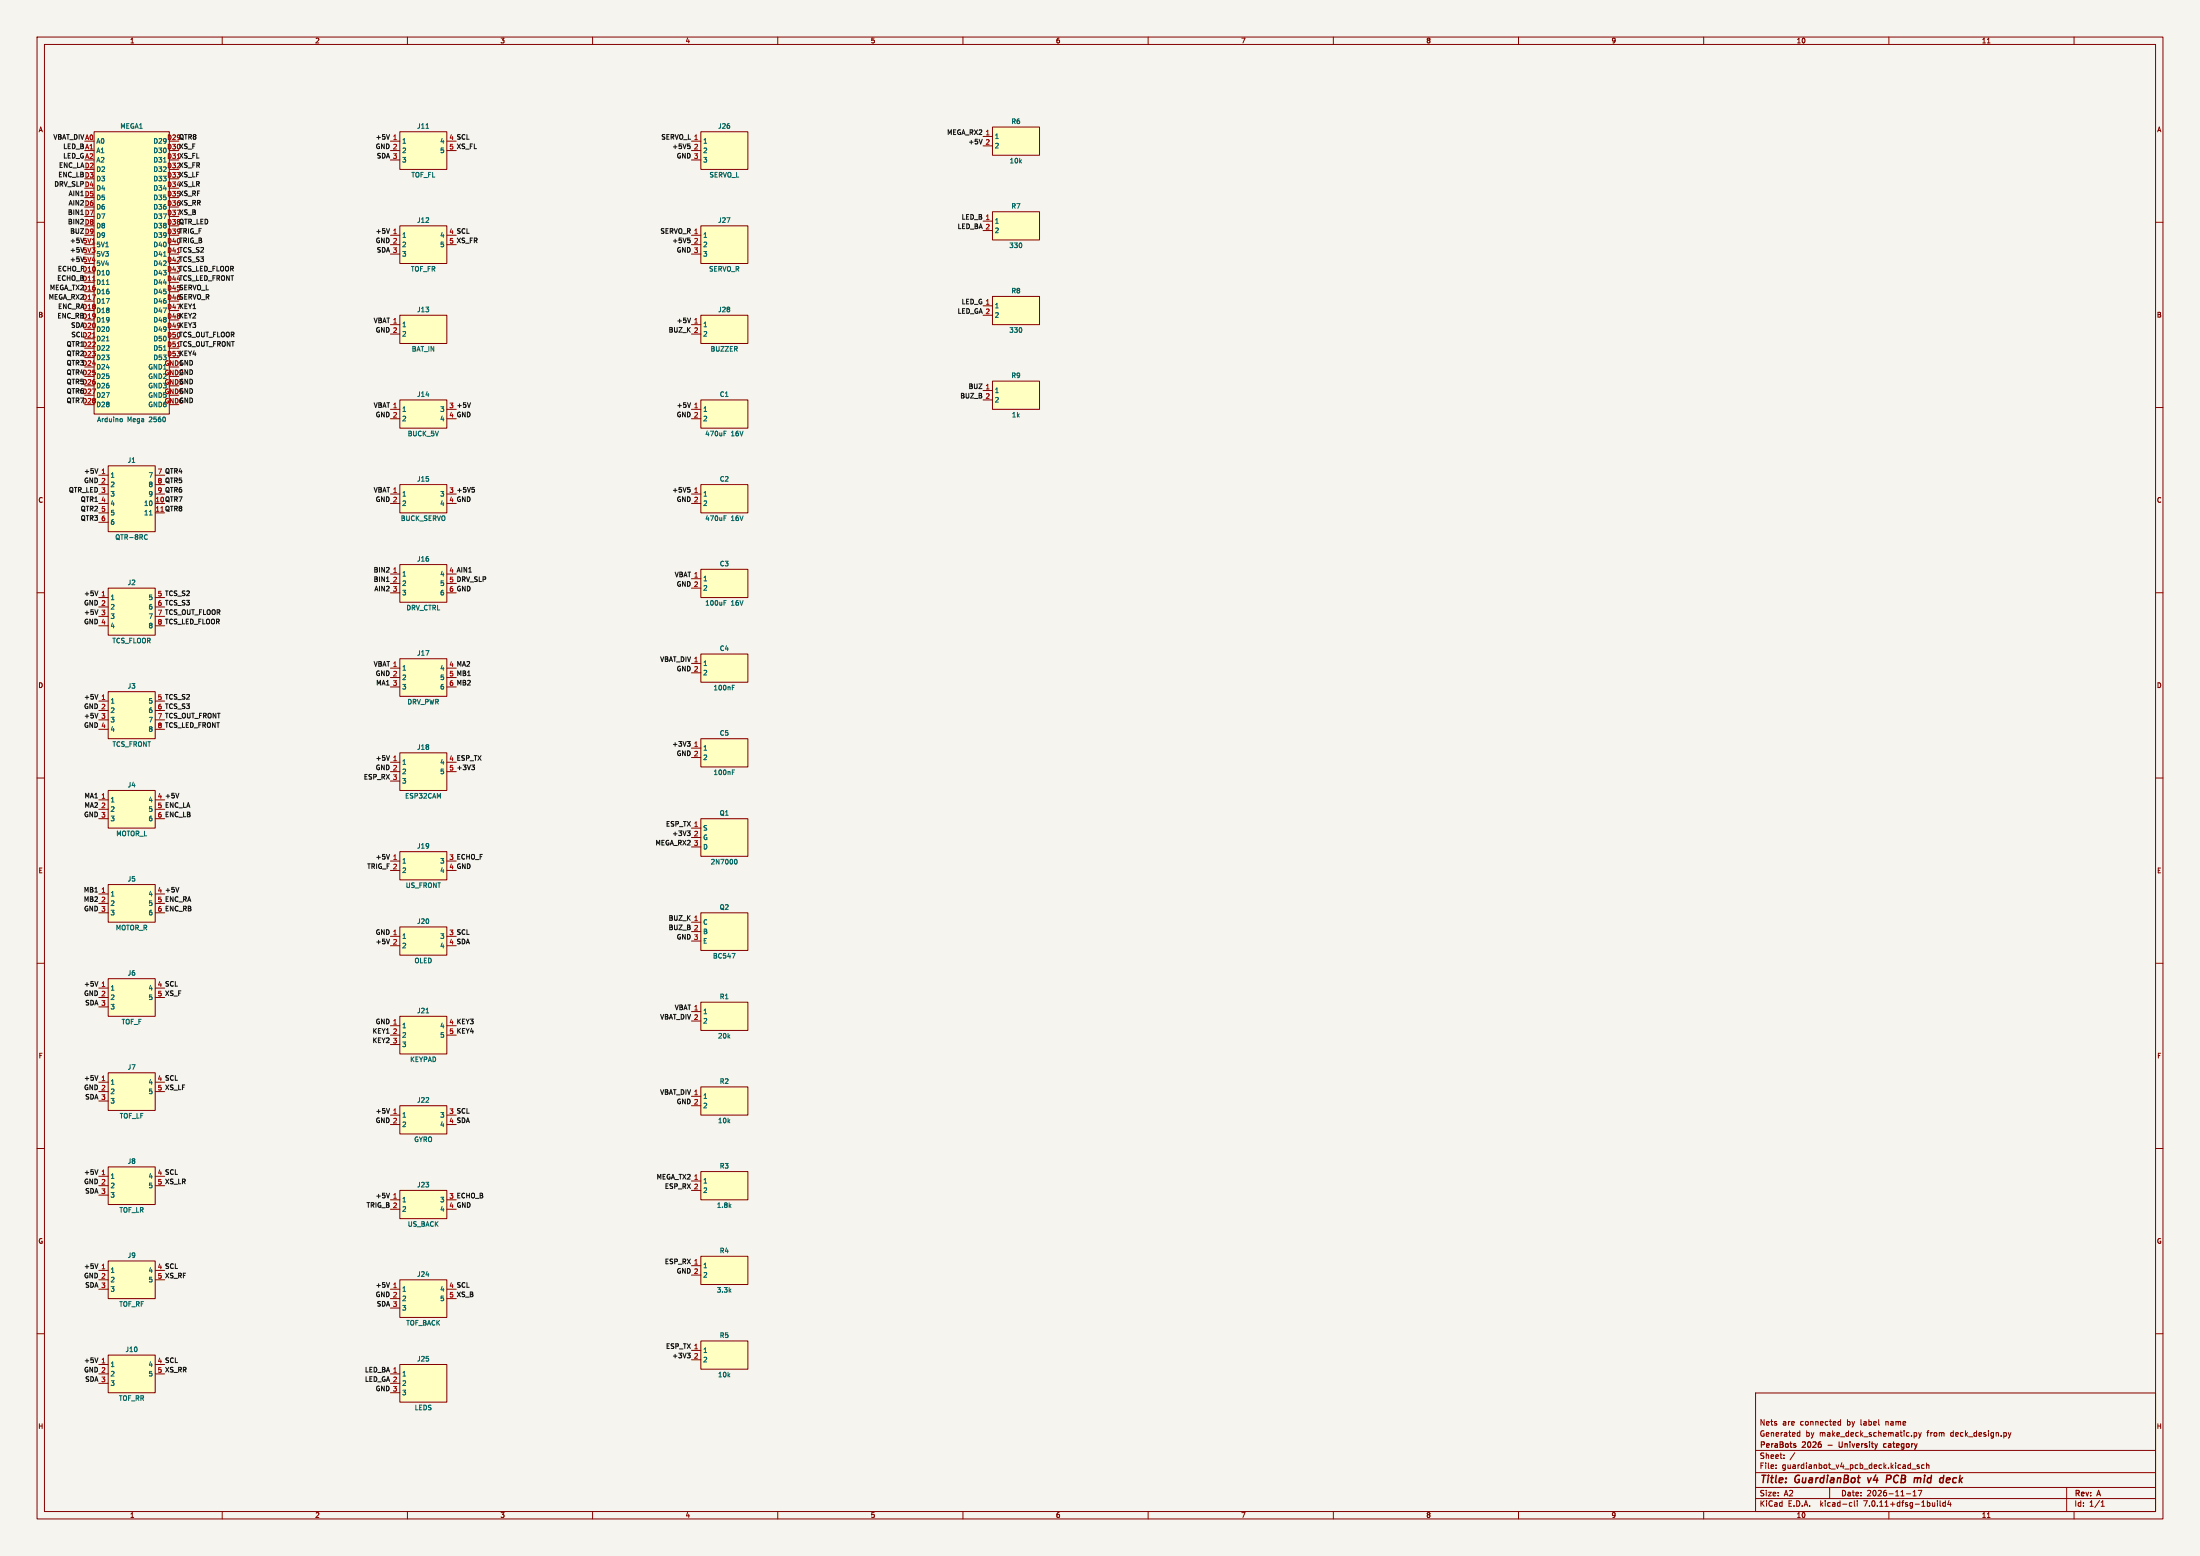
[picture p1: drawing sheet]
<svg xmlns="http://www.w3.org/2000/svg" width="594mm" height="420mm" viewBox="0 0 594 420" stroke-linecap="round" stroke-linejoin="round" font-family="sans-serif">
<path d="M0 0h594v420h-594z" fill="#f5f4ef" stroke="#f5f4ef" stroke-width=".27"/>
<g fill="none" stroke="#840000" stroke-width=".27">
<path d="M10 10h574v400h-574zM12 12h570v396h-570zM60 10v2M110 10v2M160 10v2M210 10v2M260 10v2M310 10v2M360 10v2M410 10v2M460 10v2M510 10v2"/>
<path d="M536.6 11.6h.7M560 10v2M25.4 35.6h20.3v76.2h-20.3zM105.4 38.1h2.5M107.9 35.6h12.7v10.1h-12.7zM186.7 38.1h2.5M189.2 35.6h12.7v10.1h-12.7zM265.4 36.8h2.6M265.4 39.4h2.6M268 34.3h12.7v7.6h-12.7zM10 60h2M22.9 40.6h2.5"/>
<path d="M105.4 40.6h2.5M105.4 43.2h2.5M120.6 40.6h2.6M186.7 40.6h2.5M186.7 43.2h2.5M265.4 59.7h2.6M268 57.2h12.7v7.6h-12.7zM582 60h2M105.4 63.5h2.5M105.4 66h2.5M105.4 68.6h2.5M107.9 61h12.7v10.1h-12.7z"/>
<path d="M120.6 66h2.6M186.7 63.5h2.5M186.7 66h2.5M186.7 68.6h2.5M189.2 61h12.7v10.1h-12.7zM265.4 62.2h2.6M105.4 87.6h2.5M105.4 90.2h2.5M107.9 85.1h12.7v7.6h-12.7zM186.7 87.6h2.5M186.7 90.2h2.5M189.2 85.1h12.7v7.6h-12.7z"/>
<path d="M265.4 82.6h2.6M265.4 85.1h2.6M268 80h12.7v7.6h-12.7zM10 110h2M105.4 110.5h2.5M105.4 113h2.5M107.9 108h12.7v7.6h-12.7zM120.6 110.5h2.6M186.7 110.5h2.5M186.7 113h2.5M189.2 108h12.7v7.6h-12.7zM265.4 105.4h2.6"/>
<path d="M265.4 108h2.6M268 102.9h12.7v7.6h-12.7zM582 110h2M26.7 128.3h2.5M26.7 130.8h2.5M26.7 133.4h2.5M26.7 135.9h2.5M26.7 138.4h2.5M29.2 125.7h12.7v17.8h-12.7zM41.9 128.3h2.5M41.9 130.8h2.5M41.9 133.4h2.5"/>
<path d="M105.4 133.4h2.5M105.4 135.9h2.5M107.9 130.8h12.7v7.6h-12.7zM120.6 133.4h2.6M186.7 133.4h2.5M186.7 135.9h2.5M189.2 130.8h12.7v7.6h-12.7zM10 160h2M26.7 141h2.5M29.2 158.8h12.7v12.7h-12.7zM105.4 154.9h2.5M105.4 157.5h2.5"/>
<path d="M107.9 152.4h12.7v10.2h-12.7zM120.6 157.5h2.6M186.7 156.2h2.5M186.7 158.8h2.5M189.2 153.7h12.7v7.6h-12.7zM582 160h2M26.7 161.3h2.5M26.7 163.8h2.5M26.7 166.4h2.5M26.7 168.9h2.5M41.9 161.3h2.5M41.9 163.8h2.5"/>
<path d="M41.9 166.4h2.5M41.9 168.9h2.5M105.4 160h2.5M107.9 177.8h12.7v10.2h-12.7zM120.6 160h2.6M186.7 179.1h2.5M189.2 176.5h12.7v7.7h-12.7zM26.7 189.2h2.5M26.7 191.8h2.5M26.7 194.3h2.5M26.7 196.9h2.5M29.2 186.7h12.7v12.7h-12.7z"/>
<path d="M41.9 189.2h2.5M41.9 191.8h2.5M41.9 194.3h2.5M41.9 196.9h2.5M105.4 180.3h2.5M105.4 182.9h2.5M105.4 185.4h2.5M120.6 182.9h2.6M120.6 185.4h2.6M186.7 181.6h2.5M189.2 199.4h12.7v7.6h-12.7zM10 210h2"/>
<path d="M26.7 215.9h2.5M26.7 218.4h2.5M29.2 213.4h12.7v10.1h-12.7zM41.9 218.4h2.5M105.4 205.7h2.5M105.4 208.3h2.5M105.4 210.8h2.5M107.9 203.2h12.7v10.2h-12.7zM120.6 208.3h2.6M186.7 201.9h2.5M186.7 204.5h2.5M582 210h2"/>
<path d="M26.7 221h2.5M29.2 238.8h12.7v10.1h-12.7zM41.9 221h2.5M105.4 232.4h2.5M105.4 235h2.5M107.9 229.9h12.7v7.6h-12.7zM120.6 232.4h2.6M186.7 223.5h2.5M186.7 226.1h2.5M186.7 228.6h2.5M189.2 221h12.7v10.1h-12.7zM10 260h2"/>
<path d="M26.7 241.3h2.5M26.7 243.8h2.5M26.7 246.4h2.5M41.9 243.8h2.5M41.9 246.4h2.5M105.4 252.7h2.5M105.4 255.3h2.5M107.9 250.2h12.7v7.6h-12.7zM120.6 252.7h2.6M186.7 248.9h2.5M186.7 251.5h2.5M186.7 254h2.5"/>
<path d="M189.2 246.4h12.7v10.1h-12.7zM582 260h2M26.7 266.7h2.5M26.7 269.2h2.5M26.7 271.8h2.5M29.2 264.2h12.7v10.1h-12.7zM41.9 269.2h2.5M105.4 276.9h2.5M105.4 279.4h2.5M107.9 274.3h12.7v10.2h-12.7zM120.6 279.4h2.6M186.7 273.1h2.5"/>
<path d="M186.7 275.6h2.5M189.2 270.5h12.7v7.6h-12.7zM26.7 292.1h2.5M26.7 294.6h2.5M26.7 297.2h2.5M29.2 289.6h12.7v10.1h-12.7zM41.9 294.6h2.5M105.4 281.9h2.5M107.9 298.5h12.7v7.6h-12.7zM186.7 295.9h2.5M186.7 298.5h2.5M189.2 293.4h12.7v7.6h-12.7z"/>
<path d="M10 310h2M26.7 317.5h2.5M29.2 315h12.7v10.1h-12.7zM105.4 301h2.5M105.4 303.5h2.5M120.6 301h2.6M186.7 318.8h2.5M189.2 316.2h12.7v7.7h-12.7zM582 310h2M26.7 320h2.5M26.7 322.6h2.5M41.9 320h2.5"/>
<path d="M105.4 323.9h2.5M105.4 326.4h2.5M107.9 321.3h12.7v7.6h-12.7zM120.6 323.9h2.6M186.7 321.3h2.5M189.2 339.1h12.7v7.6h-12.7zM26.7 342.9h2.5M26.7 345.4h2.5M26.7 348h2.5M29.2 340.4h12.7v10.1h-12.7zM41.9 345.4h2.5M105.4 348h2.5"/>
<path d="M105.4 350.5h2.5M105.4 353.1h2.5M107.9 345.4h12.7v10.2h-12.7zM120.6 350.5h2.6M186.7 341.6h2.5M186.7 344.2h2.5M10 360h2M26.7 368.3h2.5M26.7 370.8h2.5M26.7 373.4h2.5M29.2 365.8h12.7v10.1h-12.7zM41.9 370.8h2.5"/>
<path d="M105.4 370.8h2.5M105.4 373.4h2.5M105.4 375.9h2.5M107.9 368.3h12.7v10.2h-12.7zM186.7 364.5h2.5M186.7 367h2.5M189.2 362h12.7v7.6h-12.7zM474 376h108v32h-108zM582 360h2M474 397.5h108M474 391.5h108M479.5 396.2v.2"/>
<path d="M479.5 395.4v.2M481.7 393.5v.2M481.7 392.7v.2M484.6 392.1l-1.3 1.9M485.4 387.6h.6M485.4 386.7h.6M486 386.2v1.5M496.3 384.5l.7 .1M497 383.2v1.5M497 383.7l-.7 .1M516.1 387.5v.2M516.2 396.5h1.1"/>
<path d="M516.8 386.7h.4l.3 .3-.1 .6h-.6M516.8 386.7v1.5M518 386.7l.4 1M518.2 395.4h-.4l-.2 .2 .1 .2 .5 .1v.4h-.6M518.4 387.7l-.4 .5M518.7 386.7l-.3 1M519.5 395.4h-.4l-.3 .3 .2 .6h.5M520.2 395.5l.5-.1 .1 1M520.2 394.9v1.5M542.2 386.7l.4 1M542.6 387.7l-.4 .5M543 386.7l-.4 1"/>
<path d="M60 408v2M110 408v2M160 408v2M210 408v2M260 408v2M310 408v2M360 408v2M410 408v2M460 408v2M474 404.5h108M474 401.5h108M494 401.5v3"/>
<path d="M499.6 405.6h.4M500 406.5l-.4 .1M500.7 405.1v1.3l.2 .2M501.5 405.1v.1M501.5 405.6v1M510 408v2M514.7 403.2h1.2M516.5 403.8h.9M516.5 402.7l.5-.4v1.5M517.9 402.3h1l-.7 1.5M523.1 405.1v.1M523.1 405.6v1"/>
<path d="M523.8 405.1v1.3l.2 .2M525.2 405.6h-.4l-.3 .3 .2 .6h.5M525.2 405.1v1.5M526.2 405l-.3 1.1h.9M526.6 405.6v1M536.6 409.6h.7M558 401.5v6.5M560 408v2M567.3 406.6h.9M567.3 405.5l.4-.4v1.5"/>
</g>
<path d="M504.3 398.9l.3 1.3M510.3 398.2h-.8l-.2 2M510.3 399.1l-.9 .1M517.9 399h.7M526.3 398.9l-.6 .1-.2 .9 .2 .3 .6-.1M526.5 399.3l-1 .2" fill="none" stroke="#840000" stroke-width=".4"/>
<path d="M484.7 390.2l.2 .2-.2 .3M484.7 389.7h.1M496.6 389.2v1.3l.7 .1M508.6 390.4l.2 .3 .5-.1M509.3 389.7h-.5l-.2 .3" fill="none" stroke="#840000" stroke-width=".3"/>
<g fill="#ffffc2" stroke="#ffffc2" stroke-width=".27">
<path d="M25.4 35.6h20.3v76.2h-20.3z"/>
<path d="M268 34.3h12.7v7.6h-12.7z"/>
<path d="M29.2 264.2h12.7v10.1h-12.7z"/>
<path d="M189.2 176.5h12.7v7.7h-12.7z"/>
<path d="M268 102.9h12.7v7.6h-12.7z"/>
<path d="M29.2 289.6h12.7v10.1h-12.7z"/>
<path d="M268 80h12.7v7.6h-12.7z"/>
<path d="M107.9 250.2h12.7v7.6h-12.7z"/>
<path d="M189.2 221h12.7v10.1h-12.7z"/>
<path d="M107.9 229.9h12.7v7.6h-12.7z"/>
<path d="M29.2 315h12.7v10.1h-12.7z"/>
<path d="M189.2 362h12.7v7.6h-12.7z"/>
<path d="M189.2 339.1h12.7v7.6h-12.7z"/>
<path d="M189.2 108h12.7v7.6h-12.7z"/>
<path d="M107.9 35.6h12.7v10.1h-12.7z"/>
<path d="M189.2 199.4h12.7v7.6h-12.7z"/>
<path d="M189.2 293.4h12.7v7.6h-12.7z"/>
<path d="M107.9 203.2h12.7v10.2h-12.7z"/>
<path d="M107.9 85.1h12.7v7.6h-12.7z"/>
<path d="M189.2 270.5h12.7v7.6h-12.7z"/>
<path d="M189.2 246.4h12.7v10.1h-12.7z"/>
<path d="M107.9 61h12.7v10.1h-12.7z"/>
<path d="M107.9 274.3h12.7v10.2h-12.7z"/>
<path d="M107.9 298.5h12.7v7.6h-12.7z"/>
<path d="M107.9 177.8h12.7v10.2h-12.7z"/>
<path d="M107.9 108h12.7v7.6h-12.7z"/>
<path d="M29.2 340.4h12.7v10.1h-12.7z"/>
<path d="M107.9 321.3h12.7v7.6h-12.7z"/>
<path d="M29.2 186.7h12.7v12.7h-12.7z"/>
<path d="M29.2 158.8h12.7v12.7h-12.7z"/>
<path d="M189.2 85.1h12.7v7.6h-12.7z"/>
<path d="M107.9 345.4h12.7v10.2h-12.7z"/>
<path d="M189.2 35.6h12.7v10.1h-12.7z"/>
<path d="M29.2 125.7h12.7v17.8h-12.7z"/>
<path d="M29.2 365.8h12.7v10.1h-12.7z"/>
<path d="M189.2 61h12.7v10.1h-12.7z"/>
<path d="M29.2 213.4h12.7v10.1h-12.7z"/>
<path d="M107.9 368.3h12.7v10.2h-12.7z"/>
<path d="M189.2 130.8h12.7v7.6h-12.7z"/>
<path d="M268 57.2h12.7v7.6h-12.7z"/>
<path d="M107.9 152.4h12.7v10.2h-12.7z"/>
<path d="M29.2 238.8h12.7v10.1h-12.7z"/>
<path d="M189.2 153.7h12.7v7.6h-12.7z"/>
<path d="M189.2 316.2h12.7v7.7h-12.7z"/>
<path d="M107.9 130.8h12.7v7.6h-12.7z"/>
</g>
<g fill="none" stroke="#006464" stroke-width=".27">
<path d="M115 34.6h.8M44.1 43.8h.8M28.7 76.8h.8M44.1 69.2h.8M28.7 92h.8M44.1 94.6h.8M32.6 113l.5 .2-.1 .5-.4 .1M195.5 117h.4M195.5 116.4h.6M40.3 139h.8M195.5 139.8h.4M195.5 139.2h.6"/>
<path d="M39.4 144.3l.4 .1M39.8 145.5l-.4 .1M195.5 162.7h.4M195.5 162.1h.6M197.7 185.6h.5M197.7 185h.6M197.7 208.4h.5M197.7 207.8h.6M198.5 232l.1-.1a.62 .62 0 0 1 .5 .7 .62 .62 0 0 1-.6 .6M197.6 257.3h.9l-.6 1.3M115 273.4h.8"/>
</g>
<path d="M25 75.8h.7M25 91h.7" fill="none" stroke="#a90000" stroke-width=".27"/>
<g fill="none" stroke="#0f0f0f" stroke-width=".27">
<path d="M105.2 36.3l-.4 1.3M185.7 38.9h.6M186.1 39.3l.2 .3-.2 .5M265.2 37.6l-.4 1.3M105.2 61.7l-.4 1.3M185.7 64.3h.6M186.1 64.7l.2 .3-.2 .5M186.5 85.8l-.5 1.3M127 108.7l-.4 1.3M186.5 108.7l-.5 1.3M26.4 126.5l-.4 1.3M127.5 131.6h.6"/>
<path d="M127.9 132.1l.2 .2-.2 .5M185.7 131.6h.6M186.1 132.1l.2 .2-.2 .5M26.4 159.5l-.4 1.3M104.3 157h.8M26.4 164.6l-.4 1.3M26.4 187.4l-.4 1.3M26.4 192.5l-.4 1.3M48.3 214.1l-.4 1.3M105.2 204l-.4 1.2M127.3 206.5h.8l-.4 .5M127.9 207l.2 .2-.2 .6"/>
<path d="M185.6 200.1h.7l-.4 .5M186.1 200.6l.2 .3-.2 .5M48.3 239.5l-.4 1.3M105.2 230.6l-.4 1.3M185.6 224.3h.7l-.4 .5M186.1 224.8l.2 .2-.2 .5M105.2 253.5l-.4 1.3M26.4 264.9l-.4 1.3M26.4 290.3l-.4 1.3M105.2 299.2l-.4 1.3M26.4 315.7l-.4 1.3M105.2 322.1l-.4 1.2"/>
<path d="M26.4 341.1l-.4 1.3M105.2 346.2l-.4 1.3M26.4 366.5l-.4 1.3M185.6 365.2h.7l-.4 .5M186.1 365.7l.2 .3-.2 .5"/>
</g>
<g font-size="2.8" fill="#840000">
<text x="475" y="400.9">Title:</text>
<text x="484.7" y="400.9">GuardianBot</text>
<text x="505.2" y="400.9">v4</text>
<text x="510.9" y="400.9">PCB</text>
<text x="519.3" y="400.9">mid</text>
<text x="527" y="400.9">deck</text>
</g>
<g font-size="2.1" fill="#840000">
<text x="475" y="388">Generated</text>
<text x="475" y="385">Nets</text>
<text x="481.2" y="385">are</text>
<text x="486.1" y="385">connected</text>
<text x="487.5" y="388">by</text>
<text x="491.3" y="388">make_deck_schematic.py</text>
<text x="498.8" y="385">by</text>
<text x="502.6" y="385">label</text>
<text x="509.5" y="385">name</text>
<text x="520.5" y="388">from</text>
<text x="526.9" y="388">deck_design.py</text>
<text x="475" y="394">Sheet:</text>
<text x="475" y="391.2">PeraBots</text>
<text x="486.7" y="391.2">2026</text>
<text x="494.2" y="391.2">-</text>
<text x="497.8" y="391.2">University</text>
<text x="510.5" y="391.2">category</text>
<text x="475" y="396.7">File:</text>
<text x="481.1" y="396.7">guardianbot_v4_pcb_deck.kicad_sch</text>
<text x="475" y="406.9">KiCad</text>
<text x="475" y="404.1">Size:</text>
<text x="481.7" y="404.1">A2</text>
<text x="482.7" y="406.9">E.D.A.</text>
<text x="491.6" y="406.9">kicad-cli</text>
<text x="497" y="404.1">Date:</text>
<text x="503.5" y="406.9">7.0.11+dfsg-1build4</text>
<text x="504" y="404.1">2026-11-17</text>
<text x="560" y="404.3">Rev:</text>
<text x="560" y="406.9">Id:</text>
<text x="564.1" y="406.9">1/1</text>
<text x="566.4" y="404.3">A</text>
</g>
<g font-size="1.8" fill="#840000">
<text x="35" y="11.9">1</text>
<text x="85" y="11.9">2</text>
<text x="135" y="11.9">3</text>
<text x="185" y="11.9">4</text>
<text x="235" y="11.9">5</text>
<text x="285" y="11.9">6</text>
<text x="335" y="11.9">7</text>
<text x="385" y="11.9">8</text>
<text x="435" y="11.9">9</text>
<text x="485" y="11.9">10</text>
<text x="535" y="11.9">11</text>
<text x="10.3" y="35.9">A</text>
<text x="582.3" y="35.9">A</text>
<text x="10.3" y="85.9">B</text>
<text x="582.3" y="85.9">B</text>
<text x="10.3" y="135.9">C</text>
<text x="582.3" y="135.9">C</text>
<text x="10.3" y="185.9">D</text>
<text x="582.3" y="185.9">D</text>
<text x="10.3" y="235.9">E</text>
<text x="582.3" y="235.9">E</text>
<text x="10.3" y="285.9">F</text>
<text x="582.3" y="285.9">F</text>
<text x="10.3" y="335.9">G</text>
<text x="582.3" y="335.9">G</text>
<text x="10.2" y="385.9">H</text>
<text x="582.2" y="385.9">H</text>
<text x="35" y="409.9">1</text>
<text x="85" y="409.9">2</text>
<text x="135" y="409.9">3</text>
<text x="185" y="409.9">4</text>
<text x="235" y="409.9">5</text>
<text x="285" y="409.9">6</text>
<text x="335" y="409.9">7</text>
<text x="385" y="409.9">8</text>
<text x="435" y="409.9">9</text>
<text x="485" y="409.9">10</text>
<text x="535" y="409.9">11</text>
</g>
<g font-size="1.8" fill="#006464">
<text x="32.4" y="34.9">MEGA1</text>
<text x="112.5" y="34.9">J11</text>
<text x="193.8" y="34.9">J26</text>
<text x="273" y="33.7">R6</text>
<text x="25.9" y="39">A0</text>
<text x="25.9" y="41.5">A1</text>
<text x="41.3" y="39">D29</text>
<text x="41.3" y="41.5">D30</text>
<text x="108.5" y="39">1</text>
<text x="108.5" y="41.5">2</text>
<text x="118.7" y="39">4</text>
<text x="118.7" y="41.5">5</text>
<text x="189.7" y="39">1</text>
<text x="189.7" y="41.5">2</text>
<text x="268.5" y="37.7">1</text>
<text x="268.5" y="40.2">2</text>
<text x="25.9" y="44">A2</text>
<text x="25.9" y="46.6">D2</text>
<text x="41.3" y="44">D31</text>
<text x="41.3" y="46.6">D32</text>
<text x="108.5" y="44">3</text>
<text x="189.7" y="44">3</text>
<text x="272.5" y="44.3">10k</text>
<text x="25.9" y="49.1">D3</text>
<text x="25.9" y="51.7">D4</text>
<text x="41.3" y="49.1">D33</text>
<text x="41.3" y="51.7">D34</text>
<text x="111" y="48.1">TOF_FL</text>
<text x="191.5" y="48.1">SERVO_L</text>
<text x="25.9" y="54.2">D5</text>
<text x="25.9" y="56.7">D6</text>
<text x="25.9" y="59.3">D7</text>
<text x="41.3" y="54.2">D35</text>
<text x="41.3" y="56.7">D36</text>
<text x="41.3" y="59.3">D37</text>
<text x="273" y="56.5">R7</text>
<text x="25.9" y="61.8">D8</text>
<text x="25.9" y="64.4">D9</text>
<text x="41.3" y="61.8">D38</text>
<text x="41.3" y="64.4">D39</text>
<text x="108.5" y="64.4">1</text>
<text x="112.5" y="60.3">J12</text>
<text x="118.7" y="64.4">4</text>
<text x="189.7" y="64.4">1</text>
<text x="193.8" y="60.3">J27</text>
<text x="268.5" y="60.6">1</text>
<text x="268.5" y="63.1">2</text>
<text x="41.3" y="66.9">D40</text>
<text x="41.3" y="69.4">D41</text>
<text x="41.3" y="72">D42</text>
<text x="108.5" y="66.9">2</text>
<text x="108.5" y="69.4">3</text>
<text x="118.7" y="66.9">5</text>
<text x="189.7" y="66.9">2</text>
<text x="189.7" y="69.4">3</text>
<text x="272.4" y="67.1">330</text>
<text x="41.3" y="74.5">D43</text>
<text x="41.3" y="77.1">D44</text>
<text x="110.8" y="73.5">TOF_FR</text>
<text x="191.3" y="73.5">SERVO_R</text>
<text x="41.3" y="79.6">D45</text>
<text x="41.3" y="82.1">D46</text>
<text x="268.5" y="83.4">1</text>
<text x="273" y="79.4">R8</text>
<text x="41.3" y="84.7">D47</text>
<text x="41.3" y="87.2">D48</text>
<text x="41.3" y="89.8">D49</text>
<text x="108.5" y="88.5">1</text>
<text x="112.5" y="84.5">J13</text>
<text x="189.7" y="88.5">1</text>
<text x="193.8" y="84.5">J28</text>
<text x="268.5" y="86">2</text>
<text x="272.4" y="90">330</text>
<text x="41.3" y="92.3">D50</text>
<text x="41.3" y="94.8">D51</text>
<text x="108.5" y="91">2</text>
<text x="111.1" y="95.1">BAT_IN</text>
<text x="189.7" y="91">2</text>
<text x="191.8" y="95.1">BUZZER</text>
<text x="112.5" y="107.3">J14</text>
<text x="194.2" y="107.3">C1</text>
<text x="268.5" y="106.3">1</text>
<text x="273" y="102.2">R9</text>
<text x="108.5" y="111.4">1</text>
<text x="108.5" y="113.9">2</text>
<text x="118.7" y="111.4">3</text>
<text x="118.7" y="113.9">4</text>
<text x="189.7" y="111.4">1</text>
<text x="189.7" y="113.9">2</text>
<text x="268.5" y="108.8">2</text>
<text x="273.1" y="112.9">1k</text>
<text x="26.1" y="114.1">Arduino</text>
<text x="34.4" y="114.1">Mega</text>
<text x="40.4" y="114.1">2560</text>
<text x="110" y="117.9">BUCK_5V</text>
<text x="190.3" y="117.9">470uF</text>
<text x="197.3" y="117.9">16V</text>
<text x="34.4" y="125.1">J1</text>
<text x="29.7" y="129.1">1</text>
<text x="29.7" y="131.7">2</text>
<text x="40" y="129.1">7</text>
<text x="40" y="131.7">8</text>
<text x="112.5" y="130.2">J15</text>
<text x="194.2" y="130.2">C2</text>
<text x="29.7" y="134.2">3</text>
<text x="29.7" y="136.8">4</text>
<text x="38.8" y="136.8">10</text>
<text x="40" y="134.2">9</text>
<text x="108.5" y="134.2">1</text>
<text x="108.5" y="136.8">2</text>
<text x="118.7" y="134.2">3</text>
<text x="118.7" y="136.8">4</text>
<text x="189.7" y="134.2">1</text>
<text x="189.7" y="136.8">2</text>
<text x="29.7" y="139.3">5</text>
<text x="29.7" y="141.8">6</text>
<text x="38.8" y="139.3">11</text>
<text x="108.1" y="140.8">BUCK_SERVO</text>
<text x="190.3" y="140.8">470uF</text>
<text x="197.3" y="140.8">16V</text>
<text x="31" y="145.9">QTR-8RC</text>
<text x="108.5" y="155.8">1</text>
<text x="112.5" y="151.8">J16</text>
<text x="118.7" y="155.8">4</text>
<text x="194.2" y="153">C3</text>
<text x="34.4" y="158.1">J2</text>
<text x="108.5" y="158.3">2</text>
<text x="108.5" y="160.9">3</text>
<text x="118.7" y="158.3">5</text>
<text x="118.7" y="160.9">6</text>
<text x="189.7" y="157.1">1</text>
<text x="189.7" y="159.6">2</text>
<text x="29.7" y="162.2">1</text>
<text x="29.7" y="164.7">2</text>
<text x="29.7" y="167.2">3</text>
<text x="40" y="162.2">5</text>
<text x="40" y="164.7">6</text>
<text x="40" y="167.2">7</text>
<text x="109.6" y="164.9">DRV_CTRL</text>
<text x="190.3" y="163.7">100uF</text>
<text x="197.3" y="163.7">16V</text>
<text x="29.7" y="169.8">4</text>
<text x="30.2" y="173.8">TCS_FLOOR</text>
<text x="40" y="169.8">8</text>
<text x="112.5" y="177.2">J17</text>
<text x="189.7" y="179.9">1</text>
<text x="194.2" y="175.9">C4</text>
<text x="108.5" y="181.2">1</text>
<text x="108.5" y="183.7">2</text>
<text x="118.7" y="181.2">4</text>
<text x="118.7" y="183.7">5</text>
<text x="189.7" y="182.5">2</text>
<text x="29.7" y="190.1">1</text>
<text x="34.4" y="186.1">J3</text>
<text x="40" y="190.1">5</text>
<text x="108.5" y="186.3">3</text>
<text x="109.9" y="190.3">DRV_PWR</text>
<text x="118.7" y="186.3">6</text>
<text x="192.5" y="186.5">100nF</text>
<text x="29.7" y="192.6">2</text>
<text x="29.7" y="195.2">3</text>
<text x="29.7" y="197.7">4</text>
<text x="40" y="192.6">6</text>
<text x="40" y="195.2">7</text>
<text x="40" y="197.7">8</text>
<text x="30.3" y="201.8">TCS_FRONT</text>
<text x="112.5" y="202.6">J18</text>
<text x="189.7" y="202.8">1</text>
<text x="194.2" y="198.8">C5</text>
<text x="108.5" y="206.6">1</text>
<text x="108.5" y="209.1">2</text>
<text x="118.7" y="206.6">4</text>
<text x="118.7" y="209.1">5</text>
<text x="189.7" y="205.3">2</text>
<text x="192.5" y="209.4">100nF</text>
<text x="34.4" y="212.7">J4</text>
<text x="108.5" y="211.7">3</text>
<text x="109.3" y="215.7">ESP32CAM</text>
<text x="29.7" y="216.8">1</text>
<text x="29.7" y="219.3">2</text>
<text x="29.7" y="221.8">3</text>
<text x="40" y="216.8">4</text>
<text x="40" y="219.3">5</text>
<text x="40" y="221.8">6</text>
<text x="194.2" y="220.3">Q1</text>
<text x="31.3" y="225.9">MOTOR_L</text>
<text x="189.7" y="224.4">S</text>
<text x="189.7" y="226.9">G</text>
<text x="108.5" y="233.3">1</text>
<text x="112.5" y="229.2">J19</text>
<text x="118.7" y="233.3">3</text>
<text x="189.7" y="229.5">D</text>
<text x="191.8" y="233.5">2N7000</text>
<text x="34.4" y="238.1">J5</text>
<text x="108.5" y="235.8">2</text>
<text x="109.5" y="239.9">US_FRONT</text>
<text x="118.7" y="235.8">4</text>
<text x="29.7" y="242.2">1</text>
<text x="29.7" y="244.7">2</text>
<text x="40" y="242.2">4</text>
<text x="40" y="244.7">5</text>
<text x="194.2" y="245.7">Q2</text>
<text x="29.7" y="247.2">3</text>
<text x="31.2" y="251.3">MOTOR_R</text>
<text x="40" y="247.2">6</text>
<text x="112.5" y="249.6">J20</text>
<text x="189.7" y="249.8">C</text>
<text x="108.5" y="253.6">1</text>
<text x="108.5" y="256.1">2</text>
<text x="118.7" y="253.6">3</text>
<text x="118.7" y="256.1">4</text>
<text x="189.7" y="252.3">B</text>
<text x="189.7" y="254.9">E</text>
<text x="34.4" y="263.5">J6</text>
<text x="111.8" y="260.2">OLED</text>
<text x="192.4" y="258.9">BC547</text>
<text x="29.7" y="267.6">1</text>
<text x="40" y="267.6">4</text>
<text x="194.2" y="269.9">R1</text>
<text x="29.7" y="270.1">2</text>
<text x="29.7" y="272.6">3</text>
<text x="40" y="270.1">5</text>
<text x="112.5" y="273.7">J21</text>
<text x="189.7" y="273.9">1</text>
<text x="32.7" y="276.7">TOF_F</text>
<text x="108.5" y="277.7">1</text>
<text x="108.5" y="280.3">2</text>
<text x="118.7" y="277.7">4</text>
<text x="118.7" y="280.3">5</text>
<text x="189.7" y="276.5">2</text>
<text x="193.8" y="280.5">20k</text>
<text x="108.5" y="282.8">3</text>
<text x="110.6" y="286.8">KEYPAD</text>
<text x="29.7" y="293">1</text>
<text x="34.4" y="288.9">J7</text>
<text x="40" y="293">4</text>
<text x="194.2" y="292.7">R2</text>
<text x="29.7" y="295.5">2</text>
<text x="29.7" y="298">3</text>
<text x="40" y="295.5">5</text>
<text x="112.5" y="297.8">J22</text>
<text x="189.7" y="296.8">1</text>
<text x="189.7" y="299.3">2</text>
<text x="32.2" y="302.1">TOF_LF</text>
<text x="108.5" y="301.9">1</text>
<text x="108.5" y="304.4">2</text>
<text x="118.7" y="301.9">3</text>
<text x="118.7" y="304.4">4</text>
<text x="193.8" y="303.4">10k</text>
<text x="111.7" y="308.4">GYRO</text>
<text x="34.4" y="314.3">J8</text>
<text x="194.2" y="315.6">R3</text>
<text x="29.7" y="318.4">1</text>
<text x="29.7" y="320.9">2</text>
<text x="29.7" y="323.4">3</text>
<text x="40" y="318.4">4</text>
<text x="40" y="320.9">5</text>
<text x="112.5" y="320.7">J23</text>
<text x="189.7" y="319.6">1</text>
<text x="189.7" y="322.2">2</text>
<text x="32.1" y="327.5">TOF_LR</text>
<text x="108.5" y="324.7">1</text>
<text x="108.5" y="327.3">2</text>
<text x="118.7" y="324.7">3</text>
<text x="118.7" y="327.3">4</text>
<text x="193.5" y="326.2">1.8k</text>
<text x="110" y="331.3">US_BACK</text>
<text x="34.4" y="339.7">J9</text>
<text x="194.2" y="338.5">R4</text>
<text x="29.7" y="343.8">1</text>
<text x="29.7" y="346.3">2</text>
<text x="40" y="343.8">4</text>
<text x="40" y="346.3">5</text>
<text x="112.5" y="344.8">J24</text>
<text x="189.7" y="342.5">1</text>
<text x="189.7" y="345">2</text>
<text x="29.7" y="348.8">3</text>
<text x="32.1" y="352.9">TOF_RF</text>
<text x="108.5" y="348.8">1</text>
<text x="108.5" y="351.4">2</text>
<text x="108.5" y="353.9">3</text>
<text x="118.7" y="348.8">4</text>
<text x="118.7" y="351.4">5</text>
<text x="193.5" y="349.1">3.3k</text>
<text x="109.6" y="358">TOF_BACK</text>
<text x="33.8" y="365.1">J10</text>
<text x="189.7" y="365.4">1</text>
<text x="194.2" y="361.3">R5</text>
<text x="29.7" y="369.2">1</text>
<text x="29.7" y="371.7">2</text>
<text x="40" y="369.2">4</text>
<text x="40" y="371.7">5</text>
<text x="108.5" y="371.7">1</text>
<text x="112.5" y="367.7">J25</text>
<text x="189.7" y="367.9">2</text>
<text x="193.8" y="371.9">10k</text>
<text x="29.7" y="374.2">3</text>
<text x="108.5" y="374.2">2</text>
<text x="108.5" y="376.8">3</text>
<text x="32" y="378.3">TOF_RR</text>
<text x="111.9" y="380.8">LEDS</text>
</g>
<g font-size="1.8" fill="#0f0f0f">
<text x="14.3" y="37.7">VBAT_DIVA0</text>
<text x="17" y="40.3">LED_B A1</text>
<text x="45" y="37.8">D29QTR8</text>
<text x="45" y="40.4">D30XS_F</text>
<text x="101.3" y="37.7">+5V</text>
<text x="101.3" y="40.3">GND 2</text>
<text x="121.2" y="37.8">4 SCL</text>
<text x="121.2" y="40.4">5 XS_FL</text>
<text x="178.4" y="37.7">SERVO_L 1</text>
<text x="181.4" y="40.3">+5V5</text>
<text x="255.6" y="36.5">MEGA_RX2</text>
<text x="261.4" y="39">+5V</text>
<text x="15.6" y="47.9">ENC_LBD3</text>
<text x="15.8" y="45.4">ENC_LAD2</text>
<text x="17" y="42.8">LED_GA2</text>
<text x="45" y="42.9">D31XS_FL</text>
<text x="45" y="45.5">D32XS_FR</text>
<text x="101.6" y="42.8">SDA 3</text>
<text x="182.6" y="42.8">GND 3</text>
<text x="14.6" y="50.4">DRV_SLPD4</text>
<text x="18.4" y="53">AIN1 D5</text>
<text x="45" y="48">D33XS_LF</text>
<text x="45" y="50.5">D34XS_LR</text>
<text x="45" y="53.1">D35XS_RF</text>
<text x="18.2" y="58.1">BIN1 D7</text>
<text x="18.4" y="55.5">AIN2 D6</text>
<text x="45" y="55.6">D36XS_RR</text>
<text x="45" y="58.2">D37XS_B</text>
<text x="259.5" y="59.3">LED_B 1</text>
<text x="18.2" y="60.6">BIN2 D8</text>
<text x="18.8" y="65.7">+5V5V1</text>
<text x="18.8" y="63.1">BUZ D9</text>
<text x="45" y="60.7">D38QTR_LED</text>
<text x="45" y="63.2">D39TRIG_F</text>
<text x="45" y="65.8">D40TRIG_B</text>
<text x="101.3" y="63.1">+5V</text>
<text x="101.3" y="65.7">GND 2</text>
<text x="121.2" y="63.2">4 SCL</text>
<text x="121.2" y="65.8">5 XS_FR</text>
<text x="178.2" y="63.1">SERVO_R 1</text>
<text x="181.4" y="65.7">+5V5</text>
<text x="258.5" y="61.9">LED_BA 2</text>
<text x="18.8" y="68.2">+5V5V3</text>
<text x="18.8" y="70.8">+5V5V4</text>
<text x="45" y="68.3">D41TCS_S2</text>
<text x="45" y="70.9">D42TCS_S3</text>
<text x="101.6" y="68.2">SDA 3</text>
<text x="182.6" y="68.2">GND 3</text>
<text x="15.3" y="75.8">ECHO_BD11</text>
<text x="15.5" y="73.3">ECHO_FD10</text>
<text x="45" y="73.4">D43TCS_LED_FLOOR</text>
<text x="45" y="75.9">D44TCS_LED_FRONT</text>
<text x="13" y="80.9">MEGA_RX2D17</text>
<text x="13.3" y="78.4">MEGA_TX2D16</text>
<text x="15.6" y="83.5">ENC_RAD18</text>
<text x="45" y="78.5">D45SERVO_L</text>
<text x="45" y="81">D46SERVO_R</text>
<text x="45" y="83.6">D47KEY1</text>
<text x="259.5" y="82.2">LED_G 1</text>
<text x="15.4" y="86">ENC_RBD19</text>
<text x="19.1" y="88.5">SDAD20</text>
<text x="45" y="86.1">D48KEY2</text>
<text x="45" y="88.6">D49KEY3</text>
<text x="100.8" y="87.3">VBAT 1</text>
<text x="101.3" y="89.8">GND 2</text>
<text x="180.4" y="89.8">BUZ_K 2</text>
<text x="182.6" y="87.3">+5V</text>
<text x="258.5" y="84.7">LED_GA 2</text>
<text x="17.9" y="93.6">QTR1D22</text>
<text x="19.1" y="91.1">SCLD21</text>
<text x="45" y="91.2">D50TCS_OUT_FLOOR</text>
<text x="45" y="93.7">D51TCS_OUT_FRONT</text>
<text x="17.9" y="101.2">QTR4D25</text>
<text x="17.9" y="96.2">QTR2D23</text>
<text x="17.9" y="98.7">QTR3D24</text>
<text x="45" y="96.3">D53KEY4</text>
<text x="48.3" y="98.7">GND</text>
<text x="48.3" y="101.2">GND</text>
<text x="17.9" y="103.8">QTR5D26</text>
<text x="17.9" y="106.3">QTR6D27</text>
<text x="48.3" y="106.3">GND</text>
<text x="48.3" y="103.8">GND</text>
<text x="259.2" y="107.6">BUZ_B 2</text>
<text x="261.4" y="105.1">BUZ 1</text>
<text x="17.9" y="108.9">QTR7D28</text>
<text x="48.3" y="108.9">GND</text>
<text x="100.8" y="110.1">VBAT 1</text>
<text x="101.3" y="112.7">GND 2</text>
<text x="121.2" y="110.2">3 +5V</text>
<text x="121.2" y="112.8">4 GND</text>
<text x="182.6" y="112.7">GND 2</text>
<text x="182.6" y="110.1">+5V</text>
<text x="22.6" y="130.5">GND 2</text>
<text x="22.6" y="127.9">+5V</text>
<text x="42.5" y="128">7 QTR4</text>
<text x="42.5" y="130.6">8 QTR5</text>
<text x="18.5" y="133">QTR_LED 3</text>
<text x="21.7" y="135.5">QTR1</text>
<text x="41.9" y="135.6">10 QTR7</text>
<text x="42.5" y="133.1">9 QTR6</text>
<text x="100.8" y="133">VBAT 1</text>
<text x="101.3" y="135.5">GND 2</text>
<text x="121.2" y="133.1">3 +5V5</text>
<text x="121.2" y="135.6">4 GND</text>
<text x="181.4" y="133">+5V5</text>
<text x="182.6" y="135.5">GND 2</text>
<text x="21.7" y="140.6">QTR3</text>
<text x="21.7" y="138.1">QTR2</text>
<text x="41.9" y="138.2">11 QTR8</text>
<text x="100.8" y="154.6">BIN2</text>
<text x="121.2" y="154.7">4 AIN1</text>
<text x="182.1" y="155.9">VBAT 1</text>
<text x="22.6" y="160.9">+5V</text>
<text x="42.5" y="161">5 TCS_S2</text>
<text x="100.8" y="157.1">BIN1</text>
<text x="101" y="159.7">AIN2</text>
<text x="121.2" y="157.2">5 DRV_SLP</text>
<text x="121.2" y="159.8">6 GND</text>
<text x="182.6" y="158.4">GND 2</text>
<text x="22.6" y="163.5">GND 2</text>
<text x="22.6" y="166">+5V</text>
<text x="42.5" y="163.6">6 TCS_S3</text>
<text x="42.5" y="166.1">7 TCS_OUT_FLOOR</text>
<text x="22.6" y="168.6">GND 4</text>
<text x="42.5" y="168.7">8 TCS_LED_FLOOR</text>
<text x="100.8" y="180">VBAT 1</text>
<text x="178.1" y="178.7">VBAT_DIV 1</text>
<text x="101.3" y="182.5">GND 2</text>
<text x="101.5" y="185.1">MA1</text>
<text x="121.2" y="180.1">4 MA2</text>
<text x="121.2" y="182.6">5 MB1</text>
<text x="121.2" y="185.2">6 MB2</text>
<text x="182.6" y="181.3">GND 2</text>
<text x="22.6" y="188.9">+5V</text>
<text x="22.6" y="191.4">GND 2</text>
<text x="42.5" y="189">5 TCS_S2</text>
<text x="42.5" y="191.5">6 TCS_S3</text>
<text x="22.6" y="194">+5V</text>
<text x="22.6" y="196.5">GND 4</text>
<text x="42.5" y="194.1">7 TCS_OUT_FRONT</text>
<text x="42.5" y="196.6">8 TCS_LED_FRONT</text>
<text x="181.4" y="201.6">+3V3</text>
<text x="101.3" y="205.4">+5V</text>
<text x="101.3" y="207.9">GND 2</text>
<text x="121.2" y="205.5">4 ESP_TX</text>
<text x="121.2" y="208">5 +3V3</text>
<text x="182.6" y="204.1">GND 2</text>
<text x="22.7" y="215.6">MA1</text>
<text x="42.5" y="215.6">4 +5V</text>
<text x="98.1" y="210.5">ESP_RX 3</text>
<text x="22.6" y="220.6">GND 3</text>
<text x="22.7" y="218.1">MA2</text>
<text x="42.5" y="218.2">5 ENC_LA</text>
<text x="42.5" y="220.7">6 ENC_LB</text>
<text x="179.7" y="223.2">ESP_TX 1</text>
<text x="181.4" y="225.7">+3V3</text>
<text x="101.3" y="232.1">+5V</text>
<text x="121.2" y="232.2">3 ECHO_F</text>
<text x="176.9" y="228.3">MEGA_RX2</text>
<text x="99" y="234.6">TRIG_F 2</text>
<text x="121.2" y="234.7">4 GND</text>
<text x="22.5" y="241">MB1</text>
<text x="22.5" y="243.5">MB2</text>
<text x="42.5" y="241">4 +5V</text>
<text x="42.5" y="243.6">5 ENC_RA</text>
<text x="22.6" y="246">GND 3</text>
<text x="42.5" y="246.1">6 ENC_RB</text>
<text x="180.4" y="251.1">BUZ_B 2</text>
<text x="180.4" y="248.6">BUZ_K 1</text>
<text x="101.3" y="252.4">GND 1</text>
<text x="101.3" y="254.9">+5V</text>
<text x="121.2" y="252.5">3 SCL</text>
<text x="121.2" y="255">4 SDA</text>
<text x="182.6" y="253.7">GND 3</text>
<text x="22.6" y="266.4">+5V</text>
<text x="22.6" y="268.9">GND 2</text>
<text x="42.5" y="266.4">4 SCL</text>
<text x="42.5" y="269">5 XS_F</text>
<text x="22.9" y="271.4">SDA 3</text>
<text x="178.1" y="275.2">VBAT_DIV 2</text>
<text x="182.1" y="272.7">VBAT 1</text>
<text x="100.5" y="279.1">KEY1</text>
<text x="100.5" y="281.6">KEY2</text>
<text x="101.3" y="276.5">GND 1</text>
<text x="121.2" y="276.6">4 KEY3</text>
<text x="121.2" y="279.1">5 KEY4</text>
<text x="22.6" y="291.8">+5V</text>
<text x="42.5" y="291.8">4 SCL</text>
<text x="22.6" y="294.3">GND 2</text>
<text x="22.9" y="296.8">SDA 3</text>
<text x="42.5" y="294.4">5 XS_LF</text>
<text x="178.1" y="295.6">VBAT_DIV 1</text>
<text x="182.6" y="298.1">GND 2</text>
<text x="101.3" y="303.2">GND 2</text>
<text x="101.3" y="300.6">+5V</text>
<text x="121.2" y="300.7">3 SCL</text>
<text x="121.2" y="303.3">4 SDA</text>
<text x="22.6" y="317.2">+5V</text>
<text x="42.5" y="317.2">4 SCL</text>
<text x="22.6" y="319.7">GND 2</text>
<text x="22.9" y="322.2">SDA 3</text>
<text x="42.5" y="319.8">5 XS_LR</text>
<text x="101.3" y="323.5">+5V</text>
<text x="121.2" y="323.6">3 ECHO_B</text>
<text x="177.2" y="318.4">MEGA_TX2</text>
<text x="179.4" y="321">ESP_RX 2</text>
<text x="98.9" y="326">TRIG_B 2</text>
<text x="121.2" y="326.1">4 GND</text>
<text x="179.4" y="341.3">ESP_RX 1</text>
<text x="22.6" y="342.6">+5V</text>
<text x="22.6" y="345.1">GND 2</text>
<text x="22.9" y="347.6">SDA 3</text>
<text x="42.5" y="342.6">4 SCL</text>
<text x="42.5" y="345.2">5 XS_RF</text>
<text x="101.3" y="347.6">+5V</text>
<text x="121.2" y="347.7">4 SCL</text>
<text x="182.6" y="343.8">GND 2</text>
<text x="101.3" y="350.2">GND 2</text>
<text x="101.6" y="352.7">SDA 3</text>
<text x="121.2" y="350.3">5 XS_B</text>
<text x="179.7" y="364.1">ESP_TX 1</text>
<text x="22.6" y="368">+5V</text>
<text x="22.6" y="370.5">GND 2</text>
<text x="42.5" y="368">4 SCL</text>
<text x="42.5" y="370.6">5 XS_RR</text>
<text x="98.4" y="370.5">LED_BA 1</text>
<text x="181.4" y="366.7">+3V3</text>
<text x="22.9" y="373">SDA 3</text>
<text x="98.4" y="373">LED_GA 2</text>
<text x="101.3" y="375.6">GND 3</text>
</g>
<g font-size="1.8" fill="#a90000">
<text x="106" y="37.8">1</text>
<text x="187.3" y="40.4">2</text>
<text x="266" y="36.6">1</text>
<text x="266" y="39.1">2</text>
<text x="106" y="63.2">1</text>
<text x="187.3" y="65.8">2</text>
<text x="25.9" y="66.9">5V1</text>
<text x="25.9" y="69.4">5V3</text>
<text x="25.9" y="72">5V4</text>
<text x="25.9" y="74.5">D10</text>
<text x="25.9" y="77.1">D11</text>
<text x="25.9" y="79.6">D16</text>
<text x="25.9" y="82.1">D17</text>
<text x="25.9" y="84.7">D18</text>
<text x="25.9" y="87.2">D19</text>
<text x="25.9" y="89.8">D20</text>
<text x="187.3" y="87.4">1</text>
<text x="25.9" y="92.3">D21</text>
<text x="25.9" y="94.8">D22</text>
<text x="25.9" y="97.4">D23</text>
<text x="25.9" y="99.9">D24</text>
<text x="39.9" y="99.9">GND1</text>
<text x="41.3" y="97.4">D53</text>
<text x="44.3" y="98.8">GND1</text>
<text x="44.3" y="101.3">GND2</text>
<text x="25.9" y="102.5">D25</text>
<text x="25.9" y="105">D26</text>
<text x="25.9" y="107.5">D27</text>
<text x="39.9" y="102.5">GND2</text>
<text x="39.9" y="105">GND3</text>
<text x="39.9" y="107.5">GND5</text>
<text x="44.3" y="103.9">GND3</text>
<text x="44.3" y="106.4">GND5</text>
<text x="25.9" y="110.1">D28</text>
<text x="39.9" y="110.1">GND6</text>
<text x="44.3" y="109">GND6</text>
<text x="187.3" y="110.2">1</text>
<text x="27.2" y="128">1</text>
<text x="27.2" y="135.6">4</text>
<text x="187.3" y="133.1">1</text>
<text x="27.2" y="138.2">5</text>
<text x="27.2" y="140.7">6</text>
<text x="106" y="154.7">1</text>
<text x="27.2" y="161">1</text>
<text x="106" y="157.2">2</text>
<text x="106" y="159.8">3</text>
<text x="27.2" y="166.1">3</text>
<text x="106" y="185.2">3</text>
<text x="27.2" y="189">1</text>
<text x="27.2" y="194.1">3</text>
<text x="187.3" y="201.7">1</text>
<text x="106" y="205.5">1</text>
<text x="27.2" y="215.6">1</text>
<text x="27.2" y="218.2">2</text>
<text x="187.3" y="225.8">2</text>
<text x="106" y="232.2">1</text>
<text x="187.3" y="228.3">3</text>
<text x="27.2" y="241">1</text>
<text x="27.2" y="243.6">2</text>
<text x="106" y="255">2</text>
<text x="27.2" y="266.4">1</text>
<text x="106" y="279.1">2</text>
<text x="106" y="281.7">3</text>
<text x="27.2" y="291.8">1</text>
<text x="106" y="300.7">1</text>
<text x="27.2" y="317.2">1</text>
<text x="106" y="323.6">1</text>
<text x="187.3" y="318.5">1</text>
<text x="27.2" y="342.6">1</text>
<text x="106" y="347.7">1</text>
<text x="27.2" y="368">1</text>
<text x="187.3" y="366.8">2</text>
</g>
</svg>
